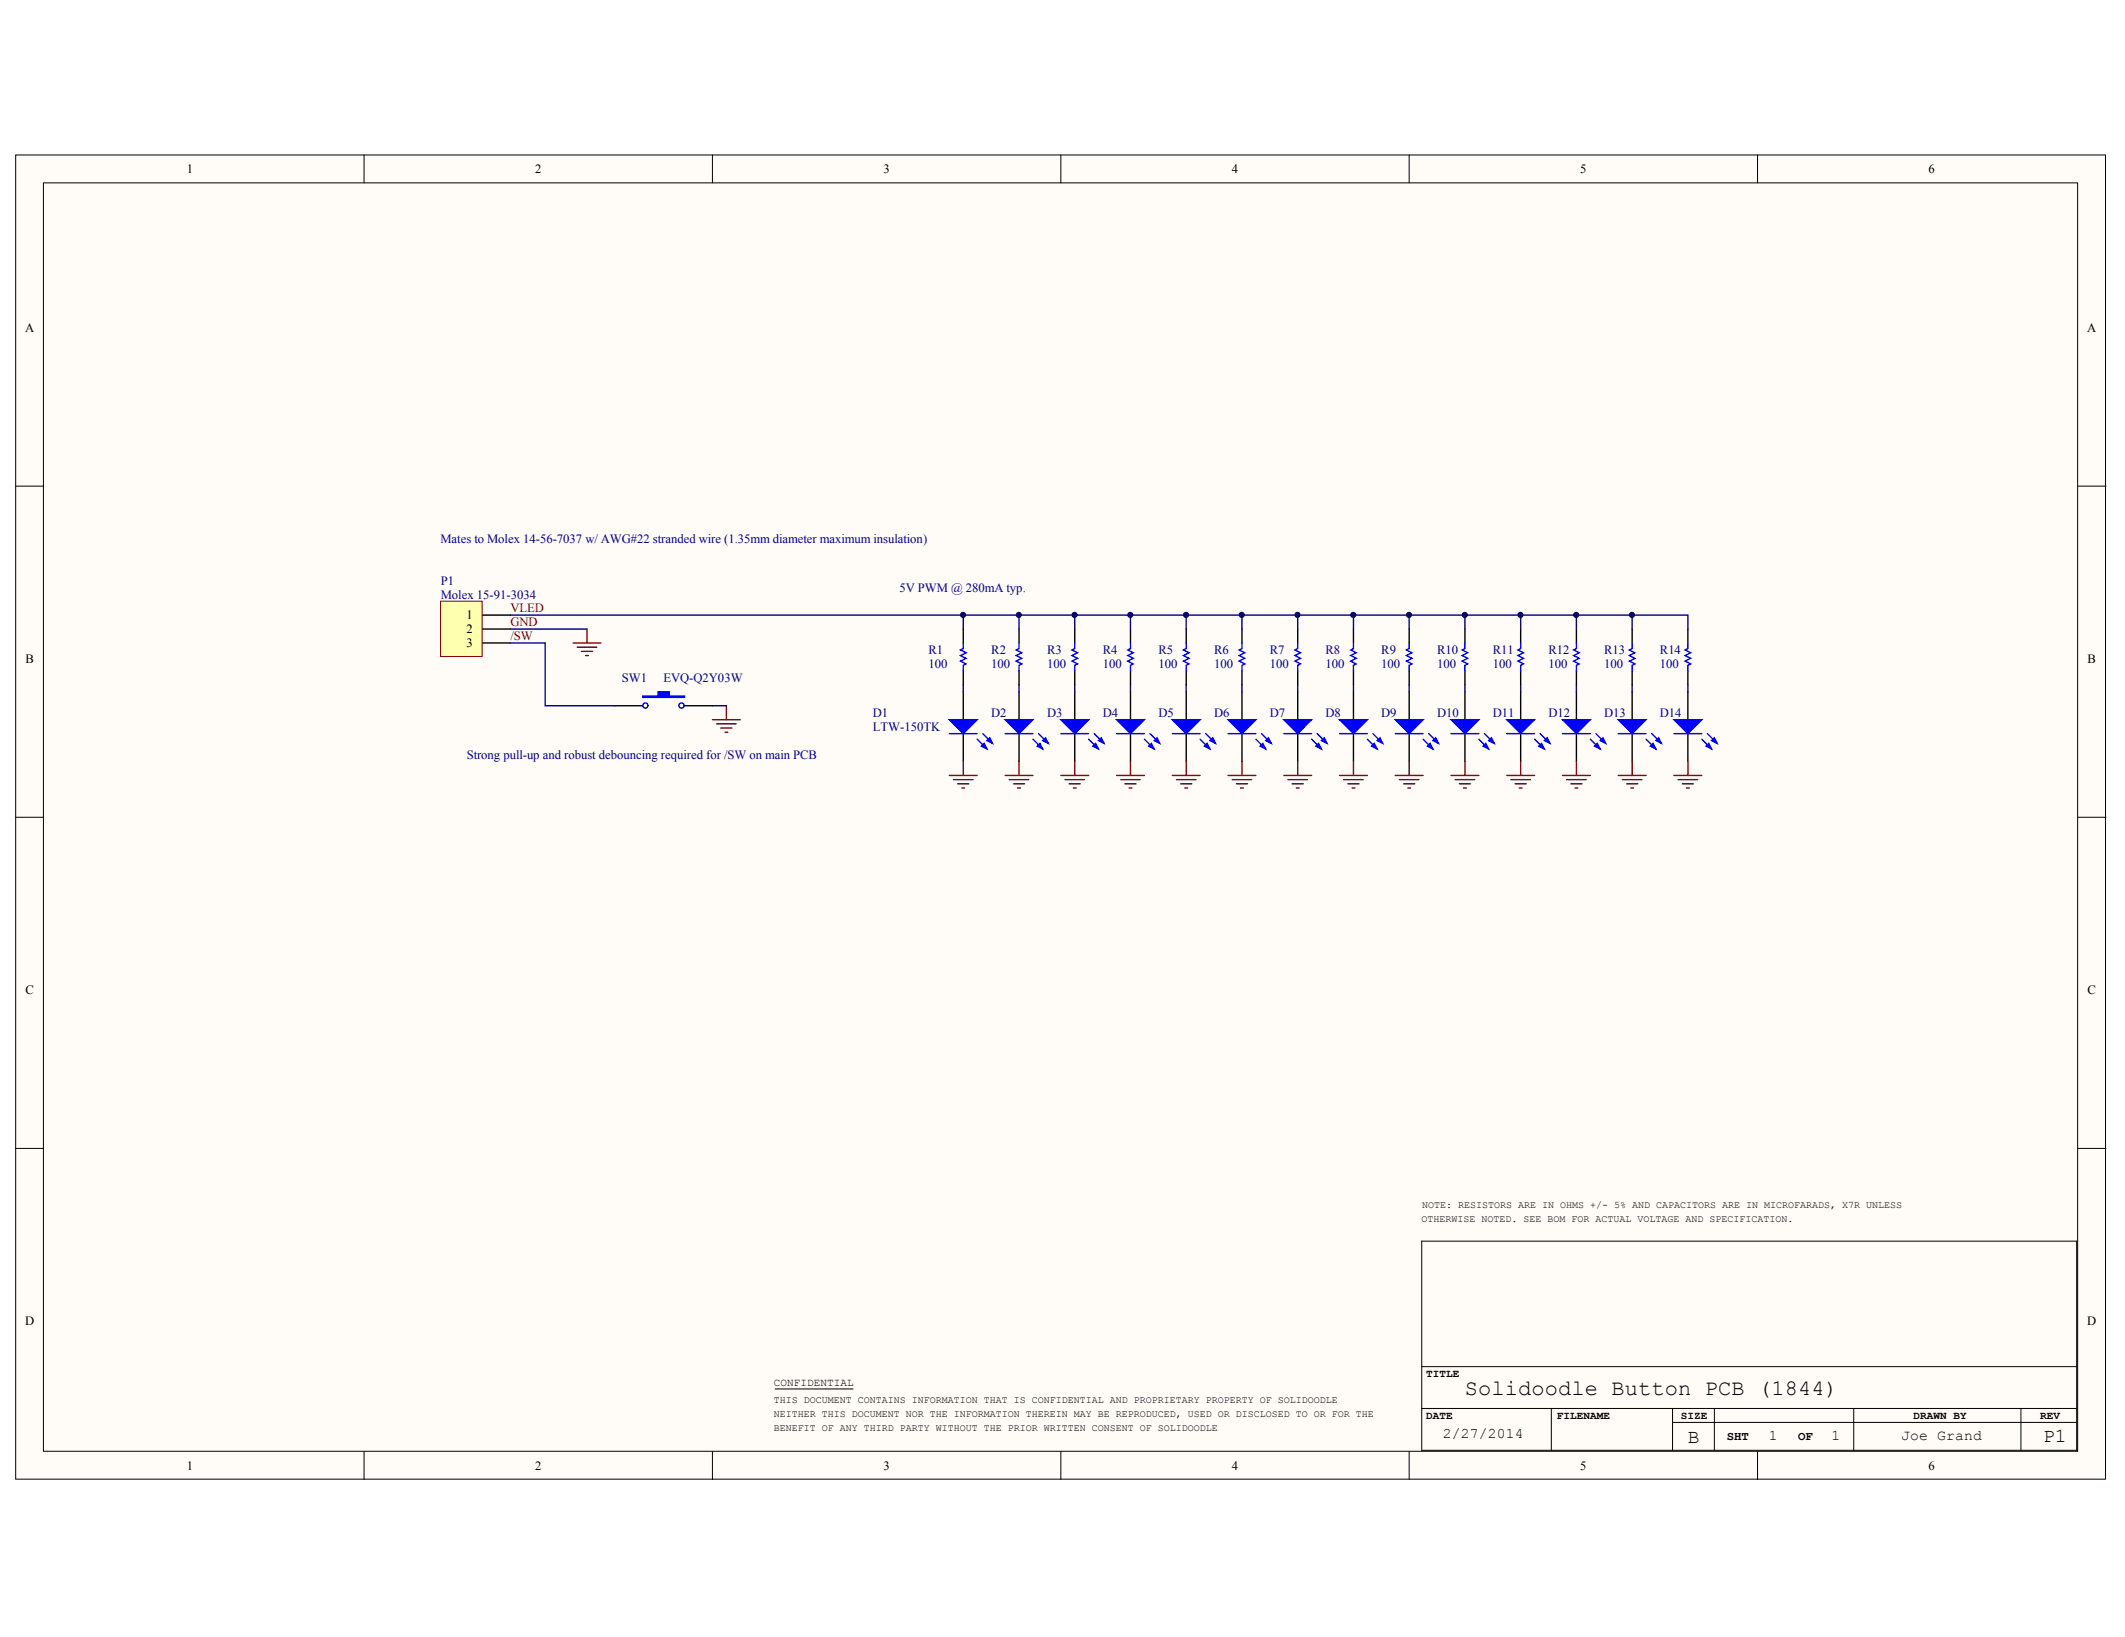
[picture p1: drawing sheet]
<svg xmlns="http://www.w3.org/2000/svg" width="269mm" height="207mm" viewBox="0 0 269 207" stroke-linecap="round" stroke-linejoin="round" font-family="sans-serif">
<g fill="#fffcf8" stroke="#000" stroke-width=".13">
<path d="M2 19.6h264.4v167.5h-264.4z"/>
<path d="M5.5 23.1h257.3v160.5h-257.3z"/>
</g>
<g fill="none" stroke="#000" stroke-width=".13">
<path d="M46.1 19.6v3.5M90.1 19.6v3.5M134.2 19.6v3.5M178.3 19.6v3.5M222.3 19.6v3.5M2 61.5h3.5M262.9 61.5h3.5M2 103.4h3.5M262.9 103.4h3.5M2 145.3h3.5M179.9 157h82.8v26.5h-82.8zM262.9 145.3h3.5"/>
<path d="M98.1 175.7h9.8M179.9 172.9h82.8M179.9 178.2h82.8M196.2 178.2v5.3M211.6 179.9h51.1M211.6 178.2v5.3M216.9 178.2v5.3M234.5 178.2v5.3M255.7 178.2v5.3M46.1 183.6v3.6M90.1 183.6v3.6M134.2 183.6v3.6"/>
<path d="M178.3 183.6v3.6M222.3 183.6v3.6"/>
</g>
<path d="M74.3 79.6v1.7M72.5 81.3h3.5M73 81.9h2.5M73.6 82.4h1.4M74.1 82.9h.3" fill="none" stroke="#800000" stroke-width=".18"/>
<path d="M55.7 76h5.3v7h-5.3z" fill="#ffffb0" stroke="#800000" stroke-width=".13"/>
<g fill="none" stroke="#000" stroke-width=".18">
<path d="M61 77.8h3.6M61 79.6h3.6M121.9 79.6v1.7M128.9 79.6v1.7M136 79.6v1.7M143 79.6v1.7M150.1 79.6v1.7M157.1 79.6v1.7M164.2 79.6v1.7M171.2 79.6v1.7M178.3 79.6v1.7M185.3 79.6v1.7"/>
<path d="M192.4 79.6v1.7M199.4 79.6v1.7M206.5 79.6v1.7M213.5 79.6v1.7M61 81.3h3.6M77.8 89.3h3.5M86.6 89.3h3.5M121.9 84.9v1.7M121.9 87.5v3.5M121.9 92.8v3.5M128.9 84.9v1.7M128.9 87.5v3.5"/>
<path d="M128.9 92.8v3.5M136 84.9v1.7M136 87.5v3.5M136 92.8v3.5M143 84.9v1.7M143 87.5v3.5M143 92.8v3.5M150.1 84.9v1.7M150.1 87.5v3.5M150.1 92.8v3.5M157.1 84.9v1.7M157.1 87.5v3.5"/>
<path d="M157.1 92.8v3.5M164.2 84.9v1.7M164.2 87.5v3.5M164.2 92.8v3.5M171.2 84.9v1.7M171.2 87.5v3.5M171.2 92.8v3.5M178.3 84.9v1.7M178.3 87.5v3.5M178.3 92.8v3.5M185.3 84.9v1.7M185.3 87.5v3.5"/>
<path d="M185.3 92.8v3.5M192.4 84.9v1.7M192.4 87.5v3.5M192.4 92.8v3.5M199.4 84.9v1.7M199.4 87.5v3.5M199.4 92.8v3.5M206.5 84.9v1.7M206.5 87.5v3.5M206.5 92.8v3.5M213.5 84.9v1.7M213.5 87.5v3.5"/>
<path d="M213.5 92.8v3.5"/>
</g>
<g fill="#00f" stroke="#00f" stroke-width=".18">
<path d="M120.1 91h3.5l-1.7 1.8z"/>
<path d="M124.5 94l.4 .7-.8-.3z"/>
<path d="M125.2 93.3l.4 .7-.7-.3z"/>
<path d="M127.1 91h3.6l-1.8 1.8z"/>
<path d="M131.6 94l.3 .7-.7-.3z"/>
<path d="M132.3 93.3l.3 .7-.7-.3z"/>
<path d="M134.2 91h3.5l-1.7 1.8z"/>
<path d="M138.6 94l.4 .7-.8-.3z"/>
<path d="M139.3 93.3l.4 .7-.7-.3z"/>
<path d="M141.2 91h3.6l-1.8 1.8z"/>
<path d="M145.7 94l.3 .7-.7-.3z"/>
<path d="M146.4 93.3l.3 .7-.7-.3z"/>
<path d="M148.3 91h3.5l-1.7 1.8z"/>
<path d="M152.7 94l.4 .7-.7-.3z"/>
<path d="M153.4 93.3l.4 .7-.7-.3z"/>
<path d="M155.3 91h3.6l-1.8 1.8z"/>
<path d="M159.8 94l.3 .7-.7-.3z"/>
<path d="M160.5 93.3l.3 .7-.7-.3z"/>
<path d="M162.4 91h3.5l-1.7 1.8z"/>
<path d="M166.8 94l.4 .7-.7-.3z"/>
<path d="M167.5 93.3l.4 .7-.7-.3z"/>
<path d="M169.5 91h3.5l-1.8 1.8z"/>
<path d="M173.9 94l.3 .7-.7-.3z"/>
<path d="M174.6 93.3l.3 .7-.7-.3z"/>
<path d="M176.5 91h3.5l-1.7 1.8z"/>
<path d="M180.9 94l.4 .7-.7-.3z"/>
<path d="M181.6 93.3l.4 .7-.7-.3z"/>
<path d="M183.6 91h3.5l-1.8 1.8z"/>
<path d="M188 94l.3 .7-.7-.3z"/>
<path d="M188.7 93.3l.3 .7-.7-.3z"/>
<path d="M190.6 91h3.5l-1.7 1.8z"/>
<path d="M195 94l.4 .7-.7-.3z"/>
<path d="M195.7 93.3l.4 .7-.7-.3z"/>
<path d="M197.7 91h3.5l-1.8 1.8z"/>
<path d="M202.1 94l.3 .7-.7-.3z"/>
<path d="M202.8 93.3l.3 .7-.7-.3z"/>
<path d="M204.7 91h3.5l-1.7 1.8z"/>
<path d="M209.1 94l.4 .7-.7-.3z"/>
<path d="M209.8 93.3l.4 .7-.7-.3z"/>
<path d="M211.8 91h3.5l-1.8 1.8z"/>
<path d="M216.2 94l.3 .7-.7-.3z"/>
<path d="M216.9 93.3l.3 .7-.7-.3z"/>
<path d="M81.3 88h1.9v-.5h1.5v.5h1.9v.2h-5.3z" fill-rule="evenodd"/>
</g>
<g fill="none" stroke="#00f" stroke-width=".18">
<path d="M120.1 92.8h3.5M121.9 81.3v.7l-.4 .2 .7 .4-.7 .3 .7 .4-.7 .3 .7 .4-.3 .2v.7M123.6 93.5l1.3 1.2M124.3 92.8l1.3 1.2M127.1 92.8h3.6M128.9 81.3v.7l-.3 .2 .7 .4-.7 .3 .7 .4-.7 .3 .7 .4-.4 .2v.7M130.7 93.5l1.2 1.2M131.4 92.8l1.2 1.2M134.2 92.8h3.5M136 81.3v.7l-.4 .2 .7 .4-.7 .3 .7 .4-.7 .3 .7 .4-.3 .2v.7M137.7 93.5l1.3 1.2M138.4 92.8l1.3 1.2"/>
<path d="M141.2 92.8h3.6M143 81.3v.7l-.3 .2 .7 .4-.7 .3 .7 .4-.7 .3 .7 .4-.4 .2v.7M144.8 93.5l1.2 1.2M145.5 92.8l1.2 1.2M148.3 92.8h3.5M150.1 81.3v.7l-.4 .2 .7 .4-.7 .3 .7 .4-.7 .3 .7 .4-.3 .2v.7M151.8 93.5l1.3 1.2M152.5 92.8l1.3 1.2M155.3 92.8h3.6M157.1 81.3v.7l-.3 .2 .7 .4-.7 .3 .7 .4-.7 .3 .7 .4-.4 .2v.7M158.9 93.5l1.2 1.2M159.6 92.8l1.2 1.2"/>
<path d="M162.4 92.8h3.5M164.2 81.3v.7l-.4 .2 .7 .4-.7 .3 .7 .4-.7 .3 .7 .4-.3 .2v.7M165.9 93.5l1.3 1.2M166.6 92.8l1.3 1.2M169.5 92.8h3.5M171.2 81.3v.7l-.3 .2 .7 .4-.7 .3 .7 .4-.7 .3 .7 .4-.4 .2v.7M173 93.5l1.2 1.2M173.7 92.8l1.2 1.2M176.5 92.8h3.5M178.3 81.3v.7l-.4 .2 .7 .4-.7 .3 .7 .4-.7 .3 .7 .4-.3 .2v.7M180 93.5l1.3 1.2M180.7 92.8l1.3 1.2"/>
<path d="M183.6 92.8h3.5M185.3 81.3v.7l-.3 .2 .7 .4-.7 .3 .7 .4-.7 .3 .7 .4-.4 .2v.7M187.1 93.5l1.2 1.2M187.8 92.8l1.2 1.2M190.6 92.8h3.5M192.4 81.3v.7l-.4 .2 .7 .4-.7 .3 .7 .4-.7 .3 .7 .4-.3 .2v.7M194.1 93.5l1.3 1.2M194.8 92.8l1.3 1.2M197.7 92.8h3.5M199.4 81.3v.7l-.3 .2 .7 .4-.7 .3 .7 .4-.7 .3 .7 .4-.4 .2v.7M201.2 93.5l1.2 1.2M201.9 92.8l1.2 1.2"/>
<path d="M204.7 92.8h3.5M206.5 81.3v.7l-.4 .2 .7 .4-.7 .3 .7 .4-.7 .3 .7 .4-.3 .2v.7M208.2 93.5l1.3 1.2M208.9 92.8l1.3 1.2M211.8 92.8h3.5M213.5 81.3v.7l-.3 .2 .7 .4-.7 .3 .7 .4-.7 .3 .7 .4-.4 .2v.7M215.3 93.5l1.2 1.2M216 92.8l1.2 1.2"/>
<circle cx="81.6" cy="89.2" r=".33"/>
<circle cx="86.2" cy="89.2" r=".33"/>
</g>
<g fill="none" stroke="#800000" stroke-width=".18">
<path d="M90.1 91h3.5M90.7 91.6h2.4M91.2 92.1h1.4M91.7 92.6h.4M91.9 89.3v1.7M120.1 98.1h3.5M120.6 98.6h2.5M121.1 99.2h1.5M121.7 99.7h.3M121.9 96.3v1.8M127.1 98.1h3.6M127.7 98.6h2.4"/>
<path d="M128.2 99.2h1.4M128.7 99.7h.4M128.9 96.3v1.8M134.2 98.1h3.5M134.7 98.6h2.5M135.3 99.2h1.4M135.8 99.7h.3M136 96.3v1.8M141.2 98.1h3.6M141.8 98.6h2.4M142.3 99.2h1.4M142.8 99.7h.4"/>
<path d="M143 96.3v1.8M148.3 98.1h3.5M148.8 98.6h2.5M149.4 99.2h1.4M149.9 99.7h.3M150.1 96.3v1.8M155.3 98.1h3.6M155.9 98.6h2.4M156.4 99.2h1.4M156.9 99.7h.4M157.1 96.3v1.8M162.4 98.1h3.5"/>
<path d="M162.9 98.6h2.5M163.5 99.2h1.4M164 99.7h.3M164.2 96.3v1.8M169.5 98.1h3.5M170 98.6h2.4M170.5 99.2h1.4M171 99.7h.4M171.2 96.3v1.8M176.5 98.1h3.5M177 98.6h2.5M177.6 99.2h1.4"/>
<path d="M178.1 99.7h.3M178.3 96.3v1.8M183.6 98.1h3.5M184.1 98.6h2.5M184.6 99.2h1.4M185.1 99.7h.4M185.3 96.3v1.8M190.6 98.1h3.5M191.1 98.6h2.5M191.7 99.2h1.4M192.2 99.7h.3M192.4 96.3v1.8"/>
<path d="M197.7 98.1h3.5M198.2 98.6h2.5M198.7 99.2h1.4M199.2 99.7h.4M199.4 96.3v1.8M204.7 98.1h3.5M205.2 98.6h2.5M205.8 99.2h1.4M206.3 99.7h.3M206.5 96.3v1.8M211.8 98.1h3.5M212.3 98.6h2.5"/>
<path d="M212.8 99.2h1.4M213.3 99.7h.4M213.5 96.3v1.8"/>
</g>
<g fill="none" stroke="#000080" stroke-width=".18">
<path d="M64.6 77.8h148.9v1.8M64.6 79.6h9.7M121.9 77.8v1.8M128.9 77.8v1.8M136 77.8v1.8M143 77.8v1.8M150.1 77.8v1.8M157.1 77.8v1.8M164.2 77.8v1.8M171.2 77.8v1.8M178.3 77.8v1.8M185.3 77.8v1.8"/>
<path d="M192.4 77.8v1.8M199.4 77.8v1.8M206.5 77.8v1.8M64.6 81.3h4.4v8h8.8M90.1 89.3h1.8M121.9 86.6v.9M128.9 86.6v.9M136 86.6v.9M143 86.6v.9M150.1 86.6v.9M157.1 86.6v.9M164.2 86.6v.9"/>
<path d="M171.2 86.6v.9M178.3 86.6v.9M185.3 86.6v.9M192.4 86.6v.9M199.4 86.6v.9M206.5 86.6v.9M213.5 86.6v.9"/>
</g>
<g fill="#000080" stroke="#000080" stroke-width=".13">
<circle cx="121.8" cy="77.8" r=".33"/>
<circle cx="206.4" cy="77.8" r=".33"/>
<circle cx="199.4" cy="77.8" r=".33"/>
<circle cx="192.3" cy="77.8" r=".33"/>
<circle cx="185.3" cy="77.8" r=".33"/>
<circle cx="178.2" cy="77.8" r=".33"/>
<circle cx="171.2" cy="77.8" r=".33"/>
<circle cx="164.1" cy="77.8" r=".33"/>
<circle cx="157.1" cy="77.8" r=".33"/>
<circle cx="150" cy="77.8" r=".33"/>
<circle cx="143" cy="77.8" r=".33"/>
<circle cx="135.9" cy="77.8" r=".33"/>
<circle cx="128.9" cy="77.8" r=".33"/>
</g>
<text font-size="2.8" x="185.3" y="176.5">Solidoodle Button PCB (1844)</text>
<g font-size="2.5">
<text x="213.5" y="182.5">B</text>
<text x="258.5" y="182.4">P1</text>
</g>
<g font-size="1.9">
<text x="182.5" y="181.9">2/27/2014</text>
<text x="223.7" y="182.2">1</text>
<text x="231.7" y="182.2">1</text>
<text x="240.5" y="182.2">Joe Grand</text>
</g>
<g font-size="1.6">
<text x="23.6" y="21.9">1</text>
<text x="67.7" y="21.9">2</text>
<text x="111.8" y="21.9">3</text>
<text x="155.8" y="21.9">4</text>
<text x="199.9" y="21.9">5</text>
<text x="244" y="21.9">6</text>
<text x="3.2" y="42">A</text>
<text x="264.1" y="42">A</text>
<text x="3.2" y="83.9">B</text>
<text x="59" y="78.3">1</text>
<text x="59" y="80.1">2</text>
<text x="59" y="81.9">3</text>
<text x="264.1" y="83.9">B</text>
<text x="3.2" y="125.7">C</text>
<text x="264.1" y="125.7">C</text>
<text x="3.2" y="167.6">D</text>
<text x="264.1" y="167.6">D</text>
<text x="23.6" y="185.9">1</text>
<text x="67.7" y="185.9">2</text>
<text x="111.8" y="185.9">3</text>
<text x="155.8" y="185.9">4</text>
<text x="199.9" y="185.9">5</text>
<text x="218.5" y="182.1">SHT</text>
<text x="227.5" y="182.1">OF</text>
<text x="244" y="185.9">6</text>
</g>
<g font-size="1.6" fill="#000080">
<text x="55.7" y="68.6">Mates to Molex 14-56-7037 w/ AWG#22 stranded wire (1.35mm diameter maximum insulation)</text>
<text x="55.8" y="73.9">P1</text>
<text x="55.8" y="75.7">Molex 15-91-3034</text>
<text x="113.8" y="74.8">5V PWM @ 280mA typ.</text>
<text x="117.5" y="82.8">R1</text>
<text x="125.4" y="82.8">R2</text>
<text x="132.4" y="82.8">R3</text>
<text x="139.5" y="82.8">R4</text>
<text x="146.5" y="82.8">R5</text>
<text x="153.6" y="82.8">R6</text>
<text x="160.6" y="82.8">R7</text>
<text x="167.7" y="82.8">R8</text>
<text x="174.7" y="82.8">R9</text>
<text x="181.8" y="82.8">R10</text>
<text x="188.8" y="82.8">R11</text>
<text x="195.9" y="82.8">R12</text>
<text x="202.9" y="82.8">R13</text>
<text x="210" y="82.8">R14</text>
<text x="78.7" y="86.3">SW1</text>
<text x="84" y="86.3">EVQ-Q2Y03W</text>
<text x="117.5" y="84.5">100</text>
<text x="125.4" y="84.5">100</text>
<text x="132.4" y="84.5">100</text>
<text x="139.5" y="84.5">100</text>
<text x="146.5" y="84.5">100</text>
<text x="153.6" y="84.5">100</text>
<text x="160.6" y="84.5">100</text>
<text x="167.7" y="84.5">100</text>
<text x="174.7" y="84.5">100</text>
<text x="181.8" y="84.5">100</text>
<text x="188.8" y="84.5">100</text>
<text x="195.9" y="84.5">100</text>
<text x="202.9" y="84.5">100</text>
<text x="210" y="84.5">100</text>
<text x="59" y="96">Strong pull-up and robust debouncing required for /SW on main PCB</text>
<text x="110.4" y="90.7">D1</text>
<text x="110.4" y="92.5">LTW-150TK</text>
<text x="125.4" y="90.7">D2</text>
<text x="132.4" y="90.7">D3</text>
<text x="139.5" y="90.7">D4</text>
<text x="146.5" y="90.7">D5</text>
<text x="153.6" y="90.7">D6</text>
<text x="160.6" y="90.7">D7</text>
<text x="167.7" y="90.7">D8</text>
<text x="174.7" y="90.7">D9</text>
<text x="181.8" y="90.7">D10</text>
<text x="188.8" y="90.7">D11</text>
<text x="195.9" y="90.7">D12</text>
<text x="202.9" y="90.7">D13</text>
<text x="210" y="90.7">D14</text>
</g>
<g font-size="1.6" fill="#800000">
<text x="64.6" y="77.4">VLED</text>
<text x="64.6" y="81">/SW</text>
<text x="64.6" y="79.2">GND</text>
</g>
<g font-size="1.4">
<text x="97.9" y="175.3">CONFIDENTIAL</text>
<text x="180.4" y="179.5">DATE</text>
<text x="180.4" y="174.2">TITLE</text>
<text x="196.9" y="179.5">FILENAME</text>
<text x="212.6" y="179.5">SIZE</text>
<text x="242.1" y="179.5">DRAWN BY</text>
<text x="258.1" y="179.5">REV</text>
</g>
<g font-size="1.3">
<text x="179.8" y="154.6">OTHERWISE NOTED. SEE BOM FOR ACTUAL VOLTAGE AND SPECIFICATION.</text>
<text x="179.9" y="152.8">NOTE: RESISTORS ARE IN OHMS +/- 5% AND CAPACITORS ARE IN MICROFARADS, X7R UNLESS</text>
<text x="97.9" y="179.2">NEITHER THIS DOCUMENT NOR THE INFORMATION THEREIN MAY BE REPRODUCED, USED OR DISCLOSED TO OR FOR THE</text>
<text x="97.9" y="177.5">THIS DOCUMENT CONTAINS INFORMATION THAT IS CONFIDENTIAL AND PROPRIETARY PROPERTY OF SOLIDOODLE</text>
<text x="97.9" y="181">BENEFIT OF ANY THIRD PARTY WITHOUT THE PRIOR WRITTEN CONSENT OF SOLIDOODLE</text>
</g>
</svg>
